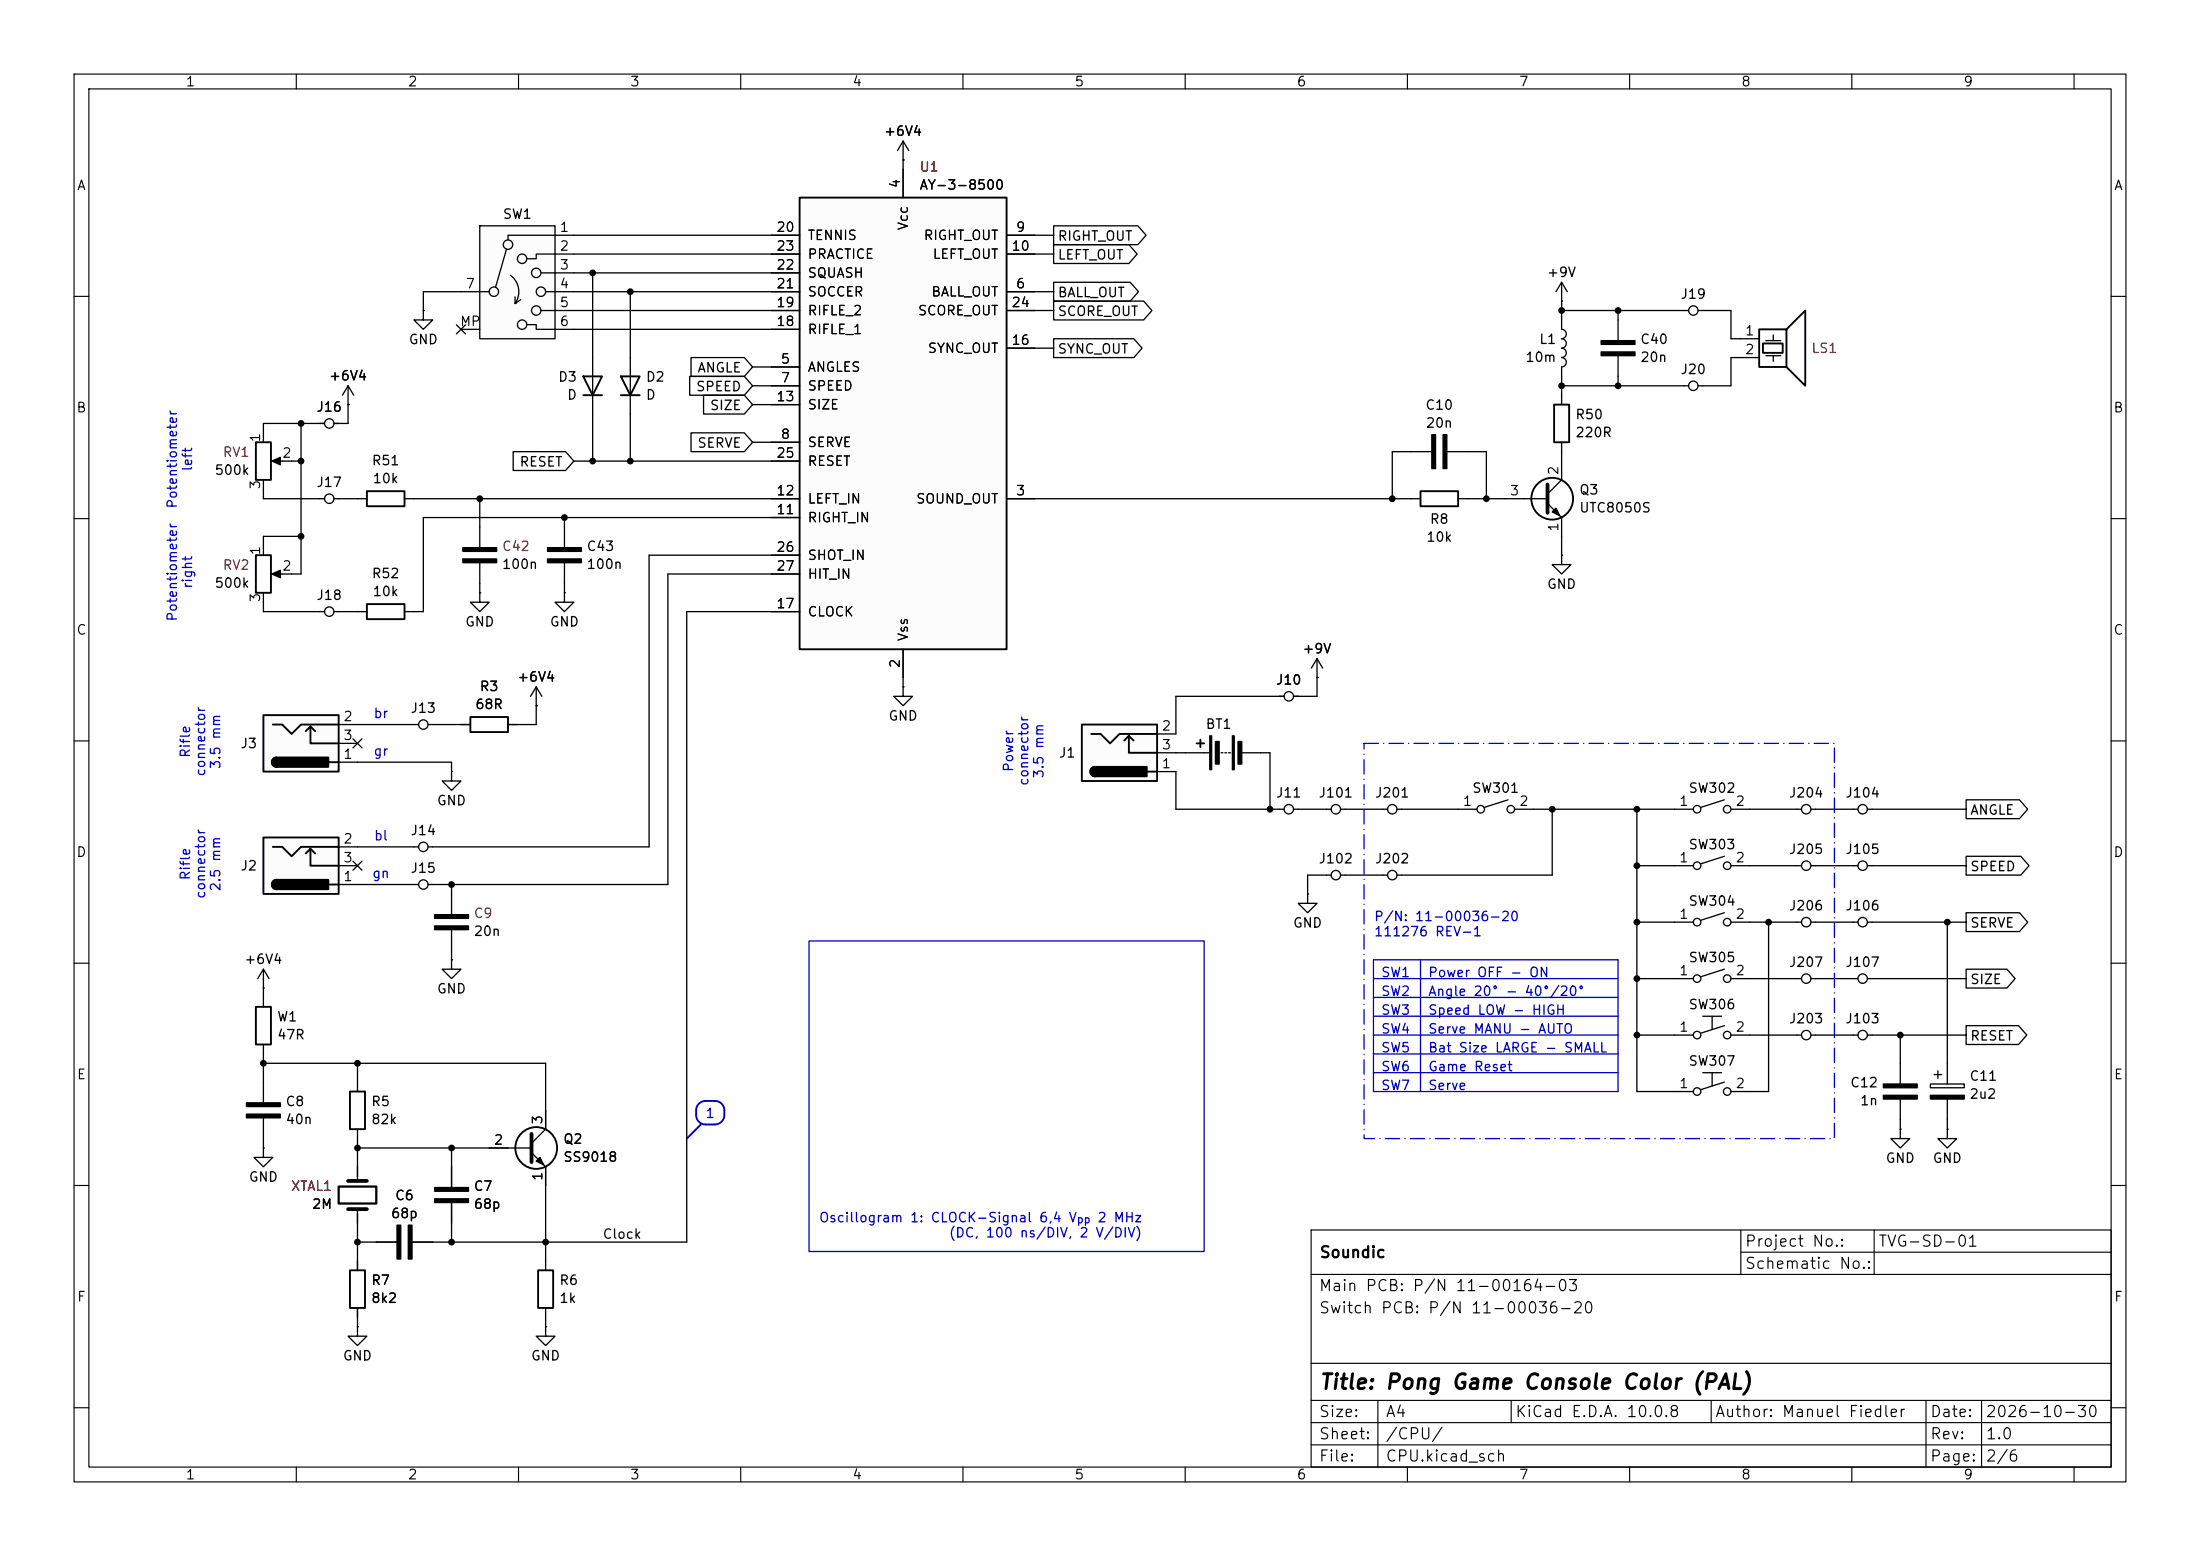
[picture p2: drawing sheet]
<svg xmlns="http://www.w3.org/2000/svg" width="297mm" height="210mm" viewBox="0 0 297 210" stroke-linecap="round" stroke-linejoin="round" font-family="sans-serif">
<g fill="none" stroke="#000" stroke-width=".15">
<path d="M10 10h277v190h-277zM12 12h273v186h-273zM40 10v2M70 10v2M100 10v2M130 10v2M160 10v2M190 10v2M220 10v2M250 10v2M280 10v2M10 40h2"/>
<path d="M285 40h2M10 70h2M285 70h2M10 100h2M285 100h2M10 130h2M285 130h2M10 160h2M177 166h108v32h-108zM177 172h108M235 169h50M235 166v6"/>
<path d="M253 166v6M285 160h2M10 190h2M40 198v2M70 198v2M100 198v2M130 198v2M160 198v2M177 195h108M177 192h108M177 189h108M177 184h108"/>
<path d="M186 189v9M190 198v2M204 189v3M220 198v2M231 189v3M250 198v2M260 189v9M267.5 189v9M280 198v2M285 190h2"/>
</g>
<path d="M73.9 73.9h4.6v.5h-4.6zM73.9 75.4h4.6v.5h-4.6zM163.3 99.3h.3v4.6h-.3zM164.1 100.1h.5v3h-.5zM166.4 99.3h.2v4.6h-.2zM167.1 100.1h.5v3h-.5zM58.7 123.4h4.5v.6h-4.5zM58.7 125h4.5v.5h-4.5z" fill="#000" stroke="#000" stroke-width=".18"/>
<g fill="none" stroke="#000" stroke-width=".18">
<path d="M121.9 19.1l-.7 1.2M121.9 19.1l.8 1.2M121.9 19.1v2.5M121.9 21.6h.1M85.1 48.3v7.6M76.2 71.1v2.8M76.2 75.9v2.8M172.7 94h.7M174.6 94h.7M177.8 91.4h.1M177.8 88.9l-.8 1.3M177.8 88.9l.8 1.3"/>
<path d="M177.8 88.9v2.5M55.9 114.3h.6M57.8 114.3h.6M61 104.1v1.3h1.2l-1.2 1.3-1.3-1.3h1.3M61 104.1h.1M160 101.6h3.3M164.8 101.6h.3M165.4 101.6h.2M165.9 101.6h.2M167.6 101.6h2.6M186.7 118.1h.6M186.7 109.2h.6"/>
<path d="M188.6 118.1h.6M188.6 109.2h.6M196.8 109.2h2.6M203.6 108l-3.2 1M204.5 109.2h2.5M226.1 109.2h2.5M226.1 116.8h2.5M232.8 108l-3.2 1M232.8 115.6l-3.2 1M233.7 109.2h2.5M233.7 116.8h2.5M61 129.5v1.3h1.2l-1.2 1.3-1.3-1.3h1.3"/>
<path d="M61 129.5h.1M61 120.7v2.7M61 125.5v2.8M226.1 132.1h2.5M226.1 124.5h2.5M232.8 130.8l-3.2 1M232.8 123.2l-3.2 1M233.7 132.1h2.5M233.7 124.5h2.5"/>
<circle cx="174" cy="94" r=".63"/>
<circle cx="57.1" cy="114.3" r=".63"/>
<circle cx="188" cy="118.1" r=".63"/>
<circle cx="188" cy="109.2" r=".63"/>
<circle cx="199.9" cy="109.2" r=".51"/>
<circle cx="204" cy="109.2" r=".51"/>
<circle cx="229.1" cy="109.2" r=".51"/>
<circle cx="229.1" cy="116.8" r=".51"/>
<circle cx="233.2" cy="109.2" r=".51"/>
<circle cx="233.2" cy="116.8" r=".51"/>
<circle cx="229.1" cy="124.5" r=".51"/>
<circle cx="229.1" cy="132.1" r=".51"/>
<circle cx="233.2" cy="124.5" r=".51"/>
<circle cx="233.2" cy="132.1" r=".51"/>
</g>
<path d="M83.8 50.8h2.6l-1.3 2.5zM83.8 53.3h2.6M162.1 99.8v1M161.5 100.3h1.1" fill="none" stroke="#000" stroke-width=".25"/>
<path d="M146 97.8h10.2v7.6h-10.2z" fill="#fcfcfc"/>
<path d="M146 97.8h10.2v7.6h-10.2zM147.3 99.1h1.3l1.3 1.2 1.2-1.2h5.1M151.8 99.9l.6-.6v2.3h3.8M152.4 99.3l.6 .6M147.8 103.5a.64 .64 0 0 0-.6 .6 .64 .64 0 0 0 .6 .7M154.9 104.1h1.3M34.5 135.9h2.1v5.1h-2.1z" fill="none" stroke="#000" stroke-width=".25"/>
<path d="M147.4 103.7l.4-.2v1.3a.63 .63 0 0 1-.6-.4 .63 .63 0 0 1 .2-.7zM147.8 103.5h7v1.3h-7z" fill="#000" stroke="#000" stroke-width=".25"/>
<path d="M156.2 99.1h2.5M156.2 104.1h2.5M156.2 101.6h2.5M35.6 133.4h.1M35.6 130.8l-.8 1.3M35.6 130.8l.7 1.3M35.6 130.8v2.6M35.6 134.6v1.3M35.6 141v1.2" fill="none" stroke="#000" stroke-width=".18"/>
<path d="M107.9 26.7h28v60.9h-28z" fill="#fcfcfc"/>
<path d="M107.9 26.7h28v60.9h-28z" fill="none" stroke="#000" stroke-width=".25"/>
<g fill="none" stroke="#000" stroke-width=".18">
<path d="M104.1 39.4h3.8M104.1 31.8h3.8M104.1 34.3h3.8M104.1 36.8h3.8M121.9 22.9v3.8M135.9 39.4h3.8M135.9 31.8h3.8M135.9 34.3h3.8M104.1 49.5h3.8M104.1 52.1h3.8M104.1 59.7h3.8M104.1 54.6h3.8"/>
<path d="M104.1 44.5h3.8M104.1 41.9h3.8M135.9 47h3.8M135.9 41.9h3.8M104.1 67.3h3.8M104.1 69.9h3.8M104.1 62.2h3.8M104.1 74.9h3.8M104.1 77.5h3.8M135.9 67.3h3.8M104.1 82.6h3.8M121.9 92.7v1.3h1.3l-1.3 1.3-1.3-1.3h1.3"/>
<path d="M121.9 92.7h.1M121.9 87.6v3.8M55.9 119.4h.6M57.8 119.4h.6"/>
<circle cx="57.1" cy="119.4" r=".63"/>
</g>
<path d="M35.6 113h10.1v7.7h-10.1z" fill="#fcfcfc"/>
<g fill="none" stroke="#000" stroke-width=".25">
<path d="M209.8 54.6h2v5.1h-2zM237.5 44.5h3.7v5h-3.7zM238 46.4h2.7v1.2h-2.7zM241.2 44.5l2.5-2.6v10.2l-2.5-2.6M191.8 66.3h5v2h-5zM49.5 81.5h5.1v2.1h-5.1zM63.5 96.8h5.1v2h-5.1zM35.6 113h10.1v7.7h-10.1zM36.8 114.3h1.3l1.3 1.3 1.2-1.3h5.1M37.3 118.7a.64 .64 0 0 0-.6 .7 .64 .64 0 0 0 .6 .6M41.3 115.2l.6-.6v2.2h3.8M41.9 114.6l.6 .6"/>
<path d="M44.4 119.4h1.3M47.2 147.3h2.1v5.1h-2.1z"/>
<circle cx="209.5" cy="67.3" r="2.82"/>
</g>
<path d="M36.9 118.9l.4-.2v1.3a.63 .63 0 0 1-.5-.4 .63 .63 0 0 1 .1-.7zM37.3 118.7h7v1.3h-7z" fill="#000" stroke="#000" stroke-width=".25"/>
<g fill="none" stroke="#000" stroke-width=".18">
<path d="M210.8 38.1v2.5M210.8 38.1l-.7 1.3M210.8 38.1l.8 1.3M210.8 40.6h.1M210.8 43.2v1.3a.63 .63 0 0 1 .6 .6 .63 .63 0 0 1-.6 .6M210.8 45.7a.63 .63 0 0 1 .6 .7 .63 .63 0 0 1-.6 .6 .64 .64 0 0 1 .6 .6 .64 .64 0 0 1-.6 .7 .64 .64 0 0 1 .6 .6 .64 .64 0 0 1-.6 .6M210.8 49.5v1.3M210.8 53.3v1.3M210.8 59.7v1.3M218.4 43.2v2.8M218.4 48v2.8M227.3 52.1h.7"/>
<path d="M227.3 41.9h.7M229.2 52.1h.7M229.2 41.9h.7M234.9 45.7h2.6M234.9 48.3h2.6M238.4 46h2M238.4 48h2M239.4 45.2v.8M239.4 48v.8M64.8 71.1v2.8M64.8 75.9v2.8M190.5 61h2.8"/>
<path d="M190.5 67.3h1.3M195.3 61h2.8M196.8 67.3h1.3M203.2 67.3h5.7M208.9 67.9l1.9 2v2.5M210.8 74.9v1.3h1.3l-1.3 1.3-1.3-1.3h1.3M210.8 74.9h.1M210.8 62.2v2.6l-1.9 1.9M43.2 82.6h.6M45.1 82.6h.6M48.3 82.6h1.2M54.6 82.6h1.3"/>
<path d="M55.9 97.8h.6M57.8 97.8h.6M62.2 97.8h1.3M64.8 80v1.3h-1.3l1.3 1.3 1.2-1.3h-1.2M64.8 80h.1M68.6 97.8h1.2M72.4 95.3h.1M72.4 92.7l-.8 1.3M72.4 92.7l.8 1.3M72.4 92.7v2.6M76.2 80v1.3h-1.3l1.3 1.3 1.3-1.3h-1.3M76.2 80h.1"/>
<path d="M45.7 119.4h2.6M45.7 114.3h2.6M45.7 116.8h2.6M172.7 109.2h.7M174.6 109.2h.7M179.1 109.2h.6M179.1 118.1h.6M181 109.2h.6M181 118.1h.6M242.6 109.2h.6M244.5 109.2h.6M176.5 120.7v1.2h1.3l-1.3 1.3-1.2-1.3h1.2"/>
<path d="M176.5 120.7h.1M48.3 146.1v1.2M48.3 152.4v1.3M226.1 147.3h2.5M229.9 144.8h2.5M231.1 144.8v1.8M232.8 146.1l-3.2 1M233.7 147.3h2.5"/>
<circle cx="228.6" cy="52.1" r=".63"/>
<circle cx="228.6" cy="41.9" r=".63"/>
<circle cx="44.4" cy="82.5" r=".63"/>
<circle cx="57.1" cy="97.8" r=".63"/>
<circle cx="174" cy="109.2" r=".63"/>
<circle cx="180.3" cy="118.1" r=".63"/>
<circle cx="180.3" cy="109.2" r=".63"/>
<circle cx="243.8" cy="109.2" r=".63"/>
<circle cx="229.1" cy="147.3" r=".51"/>
<circle cx="233.2" cy="147.3" r=".51"/>
</g>
<path d="M216.2 47.5h4.5v.5h-4.5zM216.2 46h4.5v.5h-4.5zM62.5 73.9h4.6v.5h-4.6zM62.5 75.4h4.6v.5h-4.6zM193.3 58.7h.5v4.5h-.5zM194.8 58.7h.5v4.5h-.5zM209.5 69.1l.6-.5 .5 1z" fill="#000" stroke="#000" stroke-width=".18"/>
<path d="M208.9 65.4v3.8" fill="none" stroke="#000" stroke-width=".51"/>
<path d="M64.8 30.5h10.1v15.2h-10.1z" fill="#fcfcfc"/>
<g fill="none" stroke="#000" stroke-width=".18">
<path d="M62.2 39.4h3.8M64.8 30.5h10.1v15.2h-10.1zM68.4 33.6l-1.5 5.2M68.9 37.1a2.73 2.73 0 0 1 .6 3.9M73 36.8h4.5M73.7 39.4h3.8M77.5 31.8h-8.9v.6M77.5 34.3h-5.1v.6h-1.3M35.6 58.4v1.3M43.2 57.2h.6M45.1 57.2h.6M47 54.6h.1"/>
<path d="M47 52.1l.8 1.2M47 52.1l-.8 1.2M47 52.1v2.5M57.1 41.9v1.3h1.3l-1.3 1.3-1.2-1.3h1.2M57.1 41.9h.1M62.2 44.5h2.6M69.5 41h.1M69.5 40.1v.9M70.3 40.4l-.8 .6M71.1 43.8h1.3v.7h5.1M73 41.9h4.5M80 48.3v7.6"/>
<path d="M35.6 64.8v1.2M37.1 62.2h2.3M43.2 67.3h.6M45.1 67.3h.6M48.3 67.3h1.2M54.6 67.3h1.3M242.6 116.8h.6M244.5 116.8h.6M250.2 116.8h.6M250.2 109.2h.6M252.1 116.8h.6M252.1 109.2h.6"/>
<path d="M226.1 139.7h2.5M229.9 137.2h2.5M231.1 137.2v1.7M232.8 138.4l-3.2 1M233.7 139.7h2.5M242.6 139.7h.6M242.6 124.5h.6M242.6 132.1h.6M244.5 139.7h.6M244.5 124.5h.6M244.5 132.1h.6M250.2 139.7h.6"/>
<path d="M250.2 124.5h.6M250.2 132.1h.6M252.1 139.7h.6M252.1 124.5h.6M252.1 132.1h.6M35.6 154.9v1.3h1.2l-1.2 1.3-1.3-1.3h1.3M35.6 154.9h.1M35.6 146.1v2.7M35.6 150.9v2.8M48.3 157.5v1.9M61 157.5v2.8M66 154.9h5.8"/>
<path d="M71.8 155.6l1.9 1.9v2.5M73.7 149.9v2.5l-1.9 1.9M256.5 152.4v1.3h1.3l-1.3 1.2-1.2-1.2h1.2M256.5 152.4h.1M256.5 143.5v2.8M256.5 148.3v2.8M260.6 146.3h4.6v.5h-4.6zM261.1 145h1M261.6 144.5v1M262.9 152.4v1.3h1.3l-1.3 1.2-1.3-1.2h1.3M262.9 152.4h.1M262.9 143.5v2.8"/>
<path d="M262.9 148.3v2.8M48.3 179.1v1.2h1.2l-1.2 1.3-1.3-1.3h1.3M48.3 179.1h.1M48.3 163.2v1.9M48.3 170.2v1.3M48.3 176.5v1.3M50.8 167.6h2.8M55.6 167.6h2.8M61 162.3v2.8M73.7 170.2v1.3M73.7 176.5v1.3"/>
<circle cx="66.7" cy="39.4" r=".63"/>
<circle cx="68.6" cy="33" r=".63"/>
<circle cx="70.5" cy="34.9" r=".63"/>
<circle cx="72.4" cy="36.8" r=".63"/>
<circle cx="73" cy="39.4" r=".63"/>
<circle cx="44.4" cy="57.1" r=".63"/>
<circle cx="70.5" cy="43.8" r=".63"/>
<circle cx="72.4" cy="41.9" r=".63"/>
<circle cx="44.4" cy="67.3" r=".63"/>
<circle cx="243.8" cy="116.8" r=".63"/>
<circle cx="251.5" cy="116.8" r=".63"/>
<circle cx="251.5" cy="109.2" r=".63"/>
<circle cx="229.1" cy="139.7" r=".51"/>
<circle cx="233.2" cy="139.7" r=".51"/>
<circle cx="243.8" cy="124.5" r=".63"/>
<circle cx="243.8" cy="139.7" r=".63"/>
<circle cx="243.8" cy="132.1" r=".63"/>
<circle cx="251.5" cy="124.5" r=".63"/>
<circle cx="251.5" cy="139.7" r=".63"/>
<circle cx="251.5" cy="132.1" r=".63"/>
</g>
<g fill="none" stroke="#000" stroke-width=".25">
<path d="M34.5 59.7h2.1v5.1h-2.1zM78.7 50.8h2.6l-1.3 2.5zM78.7 53.3h2.6M49.5 66.3h5.1v2h-5.1zM47.2 171.5h2.1v5h-2.1zM72.6 171.5h2.1v5h-2.1z"/>
<circle cx="72.4" cy="154.9" r="2.82"/>
</g>
<path d="M36.7 62.2l1.1-.5v1zM33.3 148.8h4.5v.6h-4.5zM33.3 150.4h4.5v.5h-4.5zM72.4 156.7l.5-.5 .5 1zM254.3 146.3h4.5v.5h-4.5zM254.3 147.8h4.5v.5h-4.5zM260.6 147.8h4.6v.5h-4.6zM53.6 165.4h.5v4.5h-.5zM55.1 165.4h.5v4.5h-.5zM58.7 160.3h4.5v.5h-4.5zM58.7 161.8h4.5v.5h-4.5z" fill="#000" stroke="#000" stroke-width=".18"/>
<path d="M47 159.4h2.5M71.8 153v3.8M47 163.2h2.5" fill="none" stroke="#000" stroke-width=".51"/>
<path d="M45.7 160.1h5.1v2.3h-5.1z" fill="none" stroke="#000" stroke-width=".3"/>
<path d="M35.6 96.5h10.1v7.6h-10.1z" fill="#fcfcfc"/>
<path d="M34.5 74.9h2.1v5.1h-2.1zM35.6 96.5h10.1v7.6h-10.1zM36.8 97.8h1.3l1.3 1.3 1.2-1.3h5.1M41.3 98.7l.6-.7v2.3h3.8M41.9 98l.6 .7M37.3 102.2a.64 .64 0 0 0-.6 .7 .64 .64 0 0 0 .6 .6M44.4 102.9h1.3" fill="none" stroke="#000" stroke-width=".25"/>
<path d="M36.9 102.4l.4-.2v1.3a.63 .63 0 0 1-.5-.4 .63 .63 0 0 1 .1-.7zM37.3 102.2h7v1.3h-7z" fill="#000" stroke="#000" stroke-width=".25"/>
<g fill="none" stroke="#000" stroke-width=".18">
<path d="M62.2 39.4h-5.1v2.5M77.5 34.3h30.4M77.5 39.4h30.4M77.5 31.8h30.4M77.5 36.8h30.4M80 36.8v11.5M85.1 39.4v8.9M121.9 21.6h.1M121.9 21.6v5.1M135.9 34.3h6.3M135.9 39.4h6.3M135.9 31.8h6.3"/>
<path d="M142.2 30.5h11.4l1.1 1.3-1.1 1.2h-11.4zM142.2 33h10.2l1.1 1.3-1.1 1.3h-10.2zM142.2 38.1h10.4l1.1 1.3-1.1 1.2h-10.4zM40.6 57.2v20.3h-3.5M43.8 57.2h-8.2v1.2M47 54.6h.1M47 54.6v2.6h-1.9M61.6 43.8l1.2 1.3M62.8 43.8l-1.2 1.3M77.5 41.9h30.4M77.5 44.5h30.4M80 55.9v6.3"/>
<path d="M85.1 55.9v6.3M93.1 50.8h7.4l1.1 1.3-1.1 1.2h-7.4zM93.3 48.3h7.2l1.1 1.2-1.1 1.3h-7.2zM93.3 58.4h7.2l1.1 1.3-1.1 1.3h-7.2zM95 53.3h5.5l1.1 1.3-1.1 1.3h-5.5zM101.6 52.1h6.3M101.6 54.6h6.3M101.6 49.5h6.3M101.6 59.7h6.3M135.9 41.9h6.3M135.9 47h6.3M142.2 40.6h12.2l1.1 1.3-1.1 1.3h-12.2z"/>
<path d="M142.2 45.7h10.9l1.1 1.3-1.1 1.3h-10.9zM210.8 40.6v2.6M210.8 50.8v2.5M210.8 52.1h16.5M210.8 41.9h16.5M218.4 41.9v1.3M218.4 50.8v1.3M229.9 41.9h3.8v3.8h1.2M234.9 48.3h-1.2v3.8h-3.8M35.6 66v1.3h7.6M39.4 62.2h1.2M40.6 72.4h-5v2.5"/>
<path d="M45.7 67.3h2.6M55.9 67.3h52M64.8 67.3v3.8M64.8 78.7v1.3M69.3 61h7.1l1.1 1.2-1.1 1.3h-7.1zM76.2 69.9v1.2M76.2 78.7v1.3M77.5 62.2h30.4M107.9 77.5h-17.7v41.9h-31.8M107.9 74.9h-20.3v39.4h-29.2M107.9 69.9h-50.8v12.7h-1.2M135.9 67.3h54.6"/>
<path d="M190.5 61h-2.5v6.3M198.1 61h2.6v6.3M198.1 67.3h5.1M210.8 61v1.2M210.8 72.4v2.5M35.6 80v2.6h7.6M45.7 97.8h10.2M45.7 82.6h2.6M47.7 99.7l1.2 1.2M48.9 99.7l-1.2 1.2M58.4 97.8h5.1M72.4 95.3h.1"/>
<path d="M72.4 95.3v2.5h-3.8M107.9 82.6h-15.2v85h-37.1M121.9 87.6v5.1M173.4 94h-14.7v5.1M177.8 91.4h.1M177.8 91.4v2.6h-3.2M45.7 102.9h15.3v1.2M45.7 100.3h2.6M47.7 116.2l1.2 1.2M48.3 114.3h7.6M48.3 119.4h7.6M48.9 116.2l-1.2 1.2"/>
<path d="M61 119.4v1.3M158.7 104.1v5.1h14M158.7 101.6h1.3M170.2 101.6h1.2v7.6M175.3 109.2h3.8M179.1 118.1h-2.6v2.6M181.6 109.2h5.1M181.6 118.1h5.1M189.2 109.2h7.6M207 109.2h19.1M209.5 109.2v8.9h-20.3M221 109.2v38.1h5.1"/>
<path d="M221 116.8h5.1M236.2 109.2h6.4M236.2 116.8h6.4M245.1 109.2h5.1M245.1 116.8h5.1M252.7 109.2h12.7M252.7 116.8h12.7M265.4 107.9h7.2l1.1 1.3-1.1 1.3h-7.2zM265.4 115.6h7.4l1.1 1.2-1.1 1.3h-7.4zM35.6 133.4v1.2M61 128.3v1.2M221 139.7h5.1"/>
<path d="M221 124.5h5.1M221 132.1h5.1M236.2 139.7h6.4M236.2 124.5h6.4M236.2 132.1h6.4M238.8 124.5v22.8h-2.6M245.1 139.7h5.1M245.1 124.5h5.1M245.1 132.1h5.1M252.7 139.7h12.7M252.7 124.5h12.7M252.7 132.1h12.7"/>
<path d="M256.5 139.7v3.8M262.9 124.5v19M265.4 130.8h5.5l1.1 1.3-1.1 1.3h-5.5zM265.4 138.4h7.1l1.1 1.3-1.1 1.3h-7.1zM265.4 123.2h7.2l1.1 1.3-1.1 1.2h-7.2zM35.6 142.2v3.9M35.6 153.7v1.2M35.6 143.5h38.1v8.9M48.3 143.5v2.6M48.3 153.7v5.1M48.3 154.9h20.3M61 154.9v5.4"/>
<path d="M73.7 157.5v12.7M256.5 151.1v1.3M262.9 151.1v1.3M48.3 163.8v7.7M48.3 176.5v2.6M48.3 167.6h5.3M61 162.3v5.3M73.7 179.1v1.2h1.2l-1.2 1.3-1.3-1.3h1.3M73.7 179.1h.1M73.7 177.8v1.3"/>
</g>
<path d="M36.7 77.5l1.1-.5v1z" fill="#000" stroke="#000" stroke-width=".18"/>
<path d="M109.2 127h53.4v41.9h-53.4zM185.4 132.1h33M185.4 134.6h33M185.4 137.2h33M185.4 139.7h33M185.4 129.5h33v17.8h-33zM191.8 129.5v17.8M185.4 142.2h33M185.4 144.8h33" fill="none" stroke="#0000c2" stroke-width=".18"/>
<path d="M94 150.5a1.28 1.28 0 0 0 1.2 1.3h1.3a1.27 1.27 0 0 0 1.3-1.3v-.6a1.27 1.27 0 0 0-1.3-1.3h-1.3a1.27 1.27 0 0 0-1.2 1.3v.6M94.6 151.8l-1.9 1.9" fill="none" stroke="#0000c2" stroke-width=".25"/>
<path d="M184.1 100.3h63.5v53.4h-63.5z" fill="none" stroke="#0000c2" stroke-width=".18" stroke-dasharray="1.9 .7 0 .7"/>
<g fill="#000">
<circle cx="80" cy="36.8" r=".46"/>
<circle cx="85.1" cy="39.4" r=".46"/>
<circle cx="40.6" cy="57.2" r=".46"/>
<circle cx="210.8" cy="41.9" r=".46"/>
<circle cx="210.8" cy="52.1" r=".46"/>
<circle cx="218.4" cy="41.9" r=".46"/>
<circle cx="218.4" cy="52.1" r=".46"/>
<circle cx="40.6" cy="62.2" r=".46"/>
<circle cx="40.6" cy="72.4" r=".46"/>
<circle cx="64.8" cy="67.3" r=".46"/>
<circle cx="76.2" cy="69.9" r=".46"/>
<circle cx="80" cy="62.2" r=".46"/>
<circle cx="85.1" cy="62.2" r=".46"/>
<circle cx="188" cy="67.3" r=".46"/>
<circle cx="200.7" cy="67.3" r=".46"/>
<circle cx="61" cy="119.4" r=".46"/>
<circle cx="171.4" cy="109.2" r=".46"/>
<circle cx="209.5" cy="109.2" r=".46"/>
<circle cx="221" cy="109.2" r=".46"/>
<circle cx="221" cy="116.8" r=".46"/>
<circle cx="221" cy="132.1" r=".46"/>
<circle cx="221" cy="124.5" r=".46"/>
<circle cx="221" cy="139.7" r=".46"/>
<circle cx="238.8" cy="124.5" r=".46"/>
<circle cx="256.5" cy="139.7" r=".46"/>
<circle cx="262.9" cy="124.5" r=".46"/>
<circle cx="35.6" cy="143.5" r=".46"/>
<circle cx="48.3" cy="154.9" r=".46"/>
<circle cx="48.3" cy="143.5" r=".46"/>
<circle cx="61" cy="154.9" r=".46"/>
<circle cx="48.3" cy="167.6" r=".46"/>
<circle cx="61" cy="167.6" r=".46"/>
<circle cx="73.7" cy="167.6" r=".46"/>
</g>
<text font-size="2" x="178" y="188">Title: Pong Game Console Color (PAL)</text>
<g font-size="1.5">
<text x="178" y="170.1">Soundic</text>
<text x="235.5" y="168.6">Project No.:</text>
<text x="235.5" y="171.6">Schematic No.:</text>
<text x="253.5" y="168.6">TVG-SD-01</text>
<text x="178" y="174.6">Main PCB: P/N 11-00164-03</text>
<text x="178" y="177.6">Switch PCB: P/N 11-00036-20</text>
<text x="178" y="191.6">Size:</text>
<text x="187" y="191.6">A4</text>
<text x="204.5" y="191.6">KiCad E.D.A. 10.0.8</text>
<text x="231.5" y="191.6">Author: Manuel Fiedler</text>
<text x="260.5" y="191.6">Date:</text>
<text x="268" y="191.6">2026-10-30</text>
<text x="178" y="194.6">Sheet:</text>
<text x="178" y="197.6">File:</text>
<text x="187" y="197.6">CPU.kicad_sch</text>
<text x="187" y="194.6">/CPU/</text>
<text x="260.5" y="197.6">Page:</text>
<text x="260.5" y="194.6">Rev:</text>
<text x="268" y="194.6">1.0</text>
<text x="268" y="197.6">2/6</text>
</g>
<g font-size="1.3">
<text x="25" y="12">1</text>
<text x="55" y="12">2</text>
<text x="85" y="12">3</text>
<text x="115" y="12">4</text>
<text x="145" y="12">5</text>
<text x="175" y="12">6</text>
<text x="205" y="12">7</text>
<text x="235" y="12">8</text>
<text x="265" y="12">9</text>
<text x="119.3" y="18.7">+6V4</text>
<text x="10.3" y="26">A</text>
<text x="67.8" y="29.8">SW1</text>
<text x="121.8" y="25.5" transform="rotate(-90 121.8 25.5)">4</text>
<text x="124" y="25.9">AY-3-8500</text>
<text x="285.3" y="26">A</text>
<text x="75.5" y="31.6">1</text>
<text x="75.5" y="34.2">2</text>
<text x="104.7" y="31.6">20</text>
<text x="104.7" y="34.2">23</text>
<text x="108.9" y="32.7">TENNIS</text>
<text x="108.9" y="35.3">PRACTICE</text>
<text x="122.9" y="31.2" transform="rotate(-90 122.9 31.2)">Vcc</text>
<text x="124.6" y="32.7">RIGHT_OUT</text>
<text x="125.8" y="35.3">LEFT_OUT</text>
<text x="136.5" y="34.2">10</text>
<text x="137.1" y="31.6">9</text>
<text x="142.7" y="32.8">RIGHT_OUT</text>
<text x="142.7" y="35.3">LEFT_OUT</text>
<text x="62.8" y="39.2">7</text>
<text x="75.5" y="36.7">3</text>
<text x="75.5" y="39.2">4</text>
<text x="75.5" y="41.8">5</text>
<text x="104.7" y="41.8">19</text>
<text x="104.7" y="39.2">21</text>
<text x="104.7" y="36.7">22</text>
<text x="108.9" y="40.3">SOCCER</text>
<text x="108.9" y="37.8">SQUASH</text>
<text x="125.6" y="40.3">BALL_OUT</text>
<text x="136.5" y="41.8">24</text>
<text x="137.1" y="39.2">6</text>
<text x="142.7" y="40.4">BALL_OUT</text>
<text x="208.8" y="37.7">+9V</text>
<text x="226.8" y="40.6">J19</text>
<text x="55.1" y="46.8">GND</text>
<text x="62" y="44.3">MP</text>
<text x="75.5" y="44.3">6</text>
<text x="104.7" y="44.3">18</text>
<text x="108.9" y="45.4">RIFLE_1</text>
<text x="108.9" y="42.9">RIFLE_2</text>
<text x="123.8" y="42.9">SCORE_OUT</text>
<text x="125.2" y="48">SYNC_OUT</text>
<text x="136.5" y="46.9">16</text>
<text x="142.7" y="43">SCORE_OUT</text>
<text x="207.7" y="46.7">L1</text>
<text x="221.3" y="46.7">C40</text>
<text x="235.5" y="45.6">1</text>
<text x="44.3" y="51.7">+6V4</text>
<text x="75.3" y="51.8">D3</text>
<text x="87.1" y="51.8">D2</text>
<text x="93.9" y="53.1">SPEED</text>
<text x="94.1" y="50.6">ANGLE</text>
<text x="105.3" y="49.4">5</text>
<text x="105.3" y="51.9">7</text>
<text x="108.9" y="50.5">ANGLES</text>
<text x="108.9" y="53">SPEED</text>
<text x="142.7" y="48">SYNC_OUT</text>
<text x="205.8" y="49.2">10m</text>
<text x="221.3" y="49.2">20n</text>
<text x="226.8" y="50.8">J20</text>
<text x="235.5" y="48.1">2</text>
<text x="10.2" y="56">B</text>
<text x="35.4" y="59.8" transform="rotate(-90 35.4 59.8)">1</text>
<text x="42.6" y="55.9">J16</text>
<text x="76.5" y="54.2">D</text>
<text x="87.1" y="54.2">D</text>
<text x="95.8" y="55.7">SIZE</text>
<text x="104.7" y="54.5">13</text>
<text x="105.3" y="59.6">8</text>
<text x="108.9" y="55.6">SIZE</text>
<text x="192.3" y="55.6">C10</text>
<text x="192.4" y="58">20n</text>
<text x="212.6" y="56.9">R50</text>
<text x="212.6" y="59.3">220R</text>
<text x="285.2" y="56">B</text>
<text x="28.9" y="64.4">500k</text>
<text x="38" y="62.1">2</text>
<text x="50.1" y="63.1">R51</text>
<text x="50.2" y="65.5">10k</text>
<text x="70.1" y="63.3">RESET</text>
<text x="94.1" y="60.7">SERVE</text>
<text x="104.7" y="62.1">25</text>
<text x="108.9" y="60.7">SERVE</text>
<text x="108.9" y="63.2">RESET</text>
<text x="210.7" y="64.2" transform="rotate(-90 210.7 64.2)">2</text>
<text x="35.4" y="66.1" transform="rotate(-90 35.4 66.1)">3</text>
<text x="42.6" y="66">J17</text>
<text x="104.7" y="69.7">11</text>
<text x="104.7" y="67.2">12</text>
<text x="108.9" y="70.8">RIGHT_IN</text>
<text x="108.9" y="68.3">LEFT_IN</text>
<text x="123.6" y="68.3">SOUND_OUT</text>
<text x="137.1" y="67.2">3</text>
<text x="192.9" y="71">R8</text>
<text x="203.7" y="67.2">3</text>
<text x="210.7" y="71.9" transform="rotate(-90 210.7 71.9)">1</text>
<text x="213.1" y="67.1">Q3</text>
<text x="213.1" y="69.5">UTC8050S</text>
<text x="35.4" y="75" transform="rotate(-90 35.4 75)">1</text>
<text x="38" y="77.3">2</text>
<text x="67.7" y="77.1">100n</text>
<text x="79.1" y="74.7">C43</text>
<text x="79.1" y="77.1">100n</text>
<text x="104.7" y="74.8">26</text>
<text x="104.7" y="77.3">27</text>
<text x="108.9" y="75.9">SHOT_IN</text>
<text x="192.5" y="73.4">10k</text>
<text x="28.9" y="79.6">500k</text>
<text x="35.4" y="81.4" transform="rotate(-90 35.4 81.4)">3</text>
<text x="42.6" y="81.3">J18</text>
<text x="50.1" y="78.4">R52</text>
<text x="50.2" y="80.8">10k</text>
<text x="104.7" y="82.4">17</text>
<text x="108.9" y="83.5">CLOCK</text>
<text x="108.9" y="78.4">HIT_IN</text>
<text x="208.8" y="79.8">GND</text>
<text x="10.2" y="86">C</text>
<text x="62.7" y="84.9">GND</text>
<text x="74.1" y="84.9">GND</text>
<text x="122.9" y="86.6" transform="rotate(-90 122.9 86.6)">Vss</text>
<text x="175.7" y="88.5">+9V</text>
<text x="285.2" y="86">C</text>
<text x="64.7" y="93.6">R3</text>
<text x="69.7" y="92.3">+6V4</text>
<text x="121.8" y="90.3" transform="rotate(-90 121.8 90.3)">2</text>
<text x="172.2" y="92.7">J10</text>
<text x="32.4" y="101.3">J3</text>
<text x="46.3" y="97.7">2</text>
<text x="46.3" y="100.2">3</text>
<text x="55.3" y="96.5">J13</text>
<text x="64.1" y="96">68R</text>
<text x="119.9" y="97.6">GND</text>
<text x="156.7" y="98.9">2</text>
<text x="156.7" y="101.5">3</text>
<text x="162.7" y="98.7">BT1</text>
<text x="46.3" y="102.7">1</text>
<text x="142.9" y="102.6">J1</text>
<text x="156.7" y="104">1</text>
<text x="172.2" y="108">J11</text>
<text x="177.9" y="108">J101</text>
<text x="185.5" y="108">J201</text>
<text x="198.7" y="107.3">SW301</text>
<text x="227.9" y="107.3">SW302</text>
<text x="241.4" y="108">J204</text>
<text x="249" y="108">J104</text>
<text x="55.3" y="113">J14</text>
<text x="58.9" y="109">GND</text>
<text x="197.4" y="109.1">1</text>
<text x="205" y="109.1">2</text>
<text x="226.6" y="109.1">1</text>
<text x="234.2" y="109.1">2</text>
<text x="265.9" y="110.3">ANGLE</text>
<text x="10.2" y="116">D</text>
<text x="32.4" y="117.8">J2</text>
<text x="46.3" y="119.2">1</text>
<text x="46.3" y="114.2">2</text>
<text x="46.3" y="116.7">3</text>
<text x="55.3" y="118.1">J15</text>
<text x="177.9" y="116.8">J102</text>
<text x="185.5" y="116.8">J202</text>
<text x="226.6" y="116.7">1</text>
<text x="227.9" y="114.9">SW303</text>
<text x="234.2" y="116.7">2</text>
<text x="241.4" y="115.6">J205</text>
<text x="249" y="115.6">J105</text>
<text x="265.9" y="117.9">SPEED</text>
<text x="285.2" y="116">D</text>
<text x="174.5" y="125.5">GND</text>
<text x="226.6" y="124.3">1</text>
<text x="227.9" y="122.6">SW304</text>
<text x="234.2" y="124.3">2</text>
<text x="241.4" y="123.2">J206</text>
<text x="249" y="123.2">J106</text>
<text x="265.9" y="125.5">SERVE</text>
<text x="32.9" y="130.4">+6V4</text>
<text x="63.9" y="126.6">20n</text>
<text x="226.6" y="131.9">1</text>
<text x="227.9" y="130.2">SW305</text>
<text x="234.2" y="131.9">2</text>
<text x="241.4" y="130.8">J207</text>
<text x="249" y="130.8">J107</text>
<text x="58.9" y="134.4">GND</text>
<text x="227.9" y="136.5">SW306</text>
<text x="265.9" y="133.1">SIZE</text>
<text x="37.3" y="138.2">W1</text>
<text x="37.3" y="140.6">47R</text>
<text x="226.6" y="139.6">1</text>
<text x="234.2" y="139.6">2</text>
<text x="241.4" y="138.4">J203</text>
<text x="249" y="138.4">J103</text>
<text x="265.9" y="140.8">RESET</text>
<text x="10.3" y="146">E</text>
<text x="38.5" y="149.6">C8</text>
<text x="50" y="149.6">R5</text>
<text x="226.6" y="147.2">1</text>
<text x="227.9" y="144.1">SW307</text>
<text x="234.2" y="147.2">2</text>
<text x="249.7" y="147.1">C12</text>
<text x="251" y="149.5">1n</text>
<text x="265.8" y="146.2">C11</text>
<text x="265.8" y="148.6">2u2</text>
<text x="285.3" y="146">E</text>
<text x="38.5" y="152">40n</text>
<text x="50" y="152">82k</text>
<text x="66.6" y="154.8">2</text>
<text x="73.5" y="151.9" transform="rotate(-90 73.5 151.9)">3</text>
<text x="76" y="154.7">Q2</text>
<text x="33.5" y="159.8">GND</text>
<text x="63.9" y="161">C7</text>
<text x="73.5" y="159.5" transform="rotate(-90 73.5 159.5)">1</text>
<text x="76" y="157.1">SS9018</text>
<text x="254.5" y="157.3">GND</text>
<text x="260.8" y="157.3">GND</text>
<text x="42" y="163.5">2M</text>
<text x="52.7" y="164.7">68p</text>
<text x="53.2" y="162.3">C6</text>
<text x="63.9" y="163.5">68p</text>
<text x="50" y="173.7">R7</text>
<text x="75.4" y="173.7">R6</text>
<text x="10.3" y="176">F</text>
<text x="50" y="176.2">8k2</text>
<text x="75.4" y="176.2">1k</text>
<text x="285.3" y="176">F</text>
<text x="46.2" y="183.9">GND</text>
<text x="71.6" y="183.9">GND</text>
<text x="25" y="200">1</text>
<text x="55" y="200">2</text>
<text x="85" y="200">3</text>
<text x="115" y="200">4</text>
<text x="145" y="200">5</text>
<text x="175" y="200">6</text>
<text x="205" y="200">7</text>
<text x="235" y="200">8</text>
<text x="265" y="200">9</text>
</g>
<g font-size="1.3" fill="#f00">
<text x="124" y="23.5">U1</text>
<text x="244.5" y="48">LS1</text>
<text x="30" y="62">RV1</text>
<text x="30" y="77.2">RV2</text>
<text x="67.7" y="74.7">C42</text>
<text x="63.9" y="124.2">C9</text>
<text x="39.2" y="161">XTAL1</text>
</g>
<g font-size="1.3" fill="#0000c2">
<text x="26.3" y="63.7" transform="rotate(-90 26.3 63.7)">left</text>
<text x="24.2" y="68.7" transform="rotate(-90 24.2 68.7)">Potentiometer</text>
<text x="24.2" y="84" transform="rotate(-90 24.2 84)">Potentiometer</text>
<text x="26.3" y="79.6" transform="rotate(-90 26.3 79.6)">right</text>
<text x="50.3" y="97.2">br</text>
<text x="26" y="102.4" transform="rotate(-90 26 102.4)">Rifle</text>
<text x="28" y="104.9" transform="rotate(-90 28 104.9)">connector</text>
<text x="30.1" y="103.9" transform="rotate(-90 30.1 103.9)">3.5 mm</text>
<text x="50.3" y="102.3">gr</text>
<text x="137.1" y="104.3" transform="rotate(-90 137.1 104.3)">Power</text>
<text x="139.1" y="106.2" transform="rotate(-90 139.1 106.2)">connector</text>
<text x="141.2" y="105.2" transform="rotate(-90 141.2 105.2)">3.5 mm</text>
<text x="50.4" y="113.7">bl</text>
<text x="26" y="118.9" transform="rotate(-90 26 118.9)">Rifle</text>
<text x="50.2" y="118.8">gn</text>
<text x="28" y="121.4" transform="rotate(-90 28 121.4)">connector</text>
<text x="30.1" y="120.4" transform="rotate(-90 30.1 120.4)">2.5 mm</text>
<text x="185.4" y="124.6">P/N: 11-00036-20</text>
<text x="185.4" y="126.7">111276 REV-1</text>
<text x="186.4" y="132.2">SW1</text>
<text x="186.4" y="134.7">SW2</text>
<text x="186.4" y="137.3">SW3</text>
<text x="192.7" y="132.2">Power OFF - ON</text>
<text x="192.7" y="134.7">Angle 20° - 40°/20°</text>
<text x="192.7" y="137.3">Speed LOW - HIGH</text>
<text x="186.4" y="139.8">SW4</text>
<text x="186.4" y="142.4">SW5</text>
<text x="192.7" y="139.8">Serve MANU - AUTO</text>
<text x="192.7" y="142.4">Bat Size LARGE - SMALL</text>
<text x="186.4" y="144.9">SW6</text>
<text x="186.4" y="147.4">SW7</text>
<text x="192.7" y="144.9">Game Reset</text>
<text x="192.7" y="147.4">Serve</text>
<text x="95.2" y="151.2">1</text>
<text x="110.5" y="165.3">Oscillogram 1: CLOCK-Signal 6,4 V</text>
<text x="128" y="167.3">(DC, 100 ns/DIV, 2 V/DIV)</text>
<text x="148.1" y="165.3">2 MHz</text>
</g>
<text font-size="1.3" fill="#0f0f0f" x="81.3" y="167.5">Clock</text>
<text font-size="1" fill="#0000c2" x="145.3" y="165.3">pp</text>
</svg>
